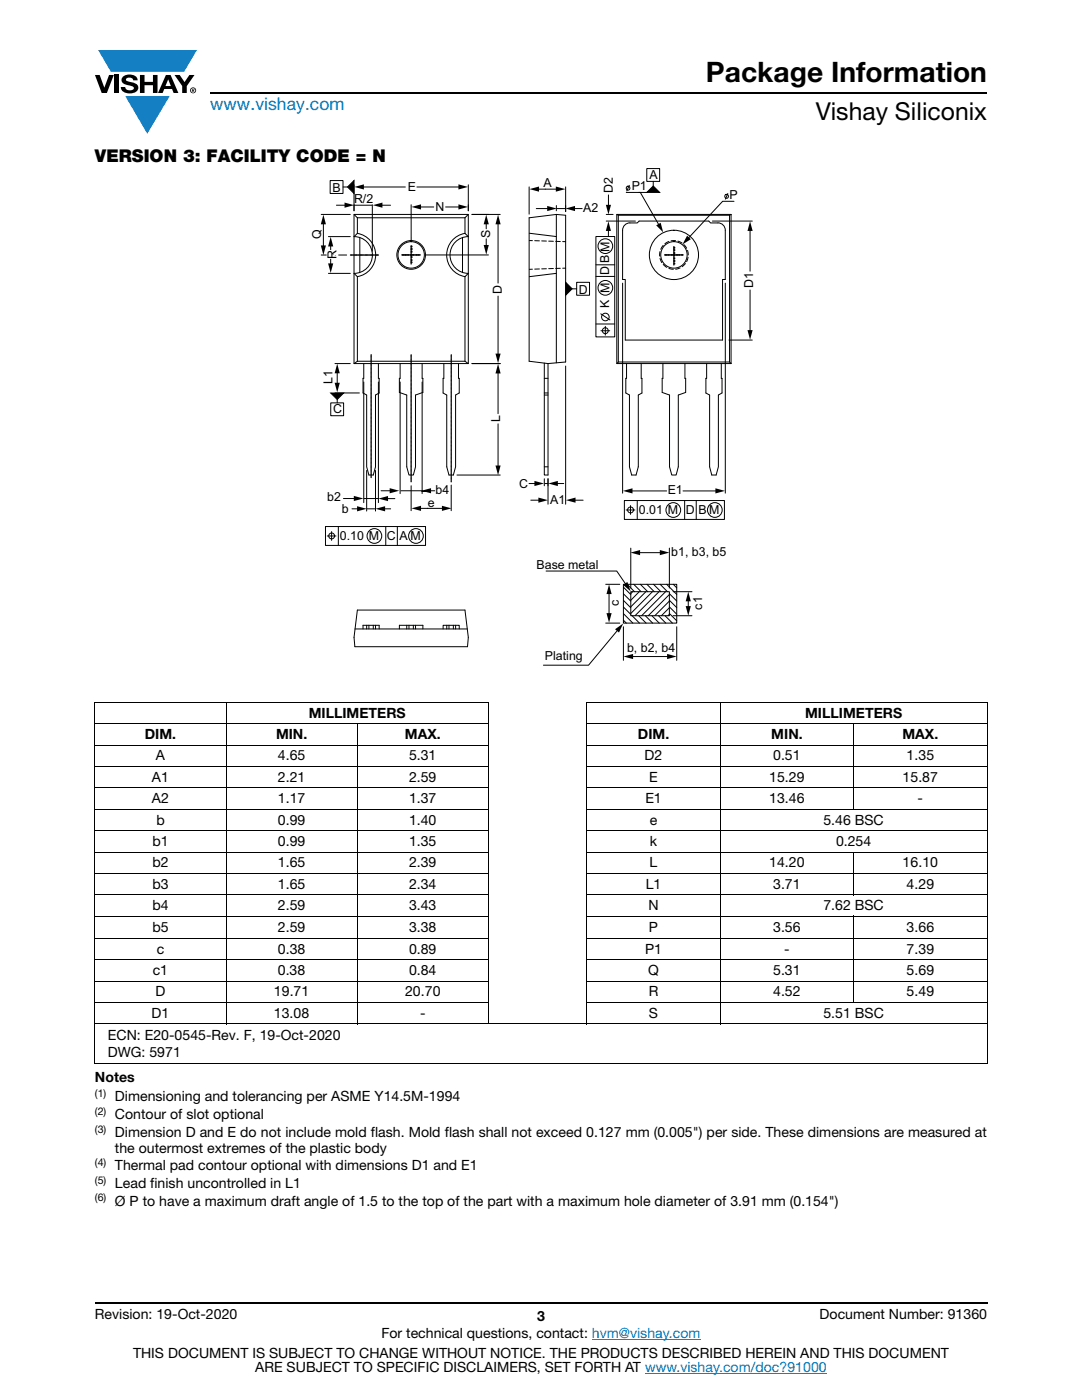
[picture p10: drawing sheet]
<svg xmlns="http://www.w3.org/2000/svg" width="216mm" height="279mm" viewBox="0 0 216 279" stroke-linecap="round" stroke-linejoin="round" font-family="sans-serif">
<g fill="#147fc3">
<path d="M19.6 10h19.7l-2.6 4.3h-1.1h-13.5z"/>
<path d="M25 19.2h8.9l-4.5 7.5z"/>
</g>
<g fill="#000">
<path d="M18.9 15h1l.9 2.5 1-2.5h.9l-1.4 3.6h-1zM22.9 15h.9v3.6h-.9zM24.6 15.3a2.1 2.1 0 0 1 2.8 .3l.1 .4h-.9a.79 .79 0 0 0-.7-.5 .79 .79 0 0 0-.8 .4l.3 .3 1 .2a1.08 1.08 0 0 1 1.2 1 1.08 1.08 0 0 1-1.1 1.2 1.73 1.73 0 0 1-2.4-1.2h.9a.96 .96 0 0 0 .8 .6 .96 .96 0 0 0 .9-.4 1.31 1.31 0 0 0-1.2-.6 1.03 1.03 0 0 1-1.1-.6 1.03 1.03 0 0 1 .2-1.1zM27.9 15h.9v1.3h1.7v-1.3h.9v3.6h-.9v-1.6h-1.7v1.6h-.9zM34.8 15h1.1l.9 1.4 1-1.4h1l-1.5 2.2v1.4h-.9v-1.4z"/>
<path d="M33.6 15.9l.5 1.3h-1.1zM33.1 15l-1.6 3.6h1l.3-.8h1.5l.3 .8h1l-1.6-3.6z"/>
<path d="M38.4 17.8h.2v.2h-.2zM38.3 17.7v.7h.1v-.3l.4 .3-.2-.3 .2-.2-.1-.2z"/>
<path d="M38.1 18a.46 .46 0 0 1 .9 0 .46 .46 0 0 1-.9 0zM37.9 18a.6 .6 0 0 0 1.2 0 .6 .6 0 0 0-1.2 0z"/>
</g>
<path d="M42 18.6h155M18.9 260h178.1" fill="none" stroke="#000" stroke-width=".36"/>
<path d="M118.1 267.3h21.7M128.7 274h36.3" fill="none" stroke="#007ec4" stroke-width=".2"/>
<g fill="none" stroke="#000" stroke-width=".2">
<path d="M67.3 79.7v.7M18.9 140.2h78.6M18.9 144.4h78.6M18.9 148.7h78.6M18.9 153h78.6M18.9 157.2h78.6M18.9 140.3v71.9M45.1 140.1v64.3M71.3 144.4v60M97.5 140.3v8.3M97.5 148.8v55.6M117 140.2h80"/>
<path d="M117 144.4h80M117 148.7h80M117 153h80M117 157.2h80M117.1 140.3v64.1M143.7 140.1v64.3M170.3 144.4v17.2M197 140.3v8.3M197 148.8v55.5M18.9 161.5h78.6M18.9 165.8h78.6M18.9 170.1h78.6"/>
<path d="M18.9 174.3h78.6M18.9 178.6h78.6M117 161.5h80M117 165.8h80M117 170.1h80M117 174.3h80M117 178.6h80M170.3 170v8.7M18.9 182.9h78.6M18.9 187.3h78.6M18.9 191.5h78.6M18.9 195.8h78.6"/>
<path d="M117 182.9h80M117 187.3h80M117 191.5h80M117 195.8h80M170.3 182.8v17.4M18.9 200.1h78.6M18.9 204.3h178.1M18.9 212.3h178.1M117 200.1h80M197 204.4v7.8"/>
</g>
<path d="M66 78.4h2.6l-1.3 1.3z" fill="#000001"/>
<g fill="none" stroke="#000" stroke-width=".2">
<path d="M68.4 37.3h.9M70.6 36.9v5.2M72.3 37.3h8.6M83.2 37.3h8.6M93.4 36.9v5.2M105.6 37.3v5.4M107.2 37.7h4.1M112.9 37.3v4.9M64.1 42.8h5.8M64.1 50.9h5.1M64.5 44.4v4.9M69.9 50.9h5.6"/>
<path d="M70.6 42.8h22.8v29.8h-22.8zM70.6 42.8l.7 .7M70.6 47.2l.7-.6a4.4 4.4 0 0 1 3.7 4.3 4.4 4.4 0 0 1-3.7 4.3l-.7-.6a3.7 3.7 0 0 0 3.7-3.7 3.7 3.7 0 0 0-3.7-3.7zM74.3 40.9v9.2M76 41h1.9M80.2 50.9h3.7M80.2 50.9h.1M80.4 50.9h.1M80.7 50.9h.1M80.8 50.9h.1M81 50.9h.1M81.3 50.9h.1"/>
<path d="M81.4 50.9h.1M81.9 50.9h.1M82 50.9h.1M82 49.1h.1M82 49.3h.1M82 49.6h.1M82 49.7h.1M82 49.9h.1M82 50.2h.1M82 50.3h.1M82 50.8h.1M82 51.2h.1"/>
<path d="M82 51.4h.1M82 51.8h.1M82 52h.1M82 52.3h.1M82 52.4h.1M82 49v3.7M82 40.9v7.3M82.3 50.9h.1M82.5 50.9h.1M82.9 50.9h.1M83.1 50.9h.1M83.4 50.9h.1"/>
<path d="M83.5 50.9h.1M83.7 41.3h2.9M85 50.9h12.5M88.9 41.3h2.9M90.2 48.1a4.3 4.3 0 0 1 2.6-1.5l.7 .6a3.7 3.7 0 0 0-3.7 3.7 3.7 3.7 0 0 0 3.7 3.7l-.7 .6a4.4 4.4 0 0 1-2.6-7.1zM93.4 42.8l-.6 .7M97 44.4v1.3M97 47.7v1.6M99.4 44.4v12.1M99.4 59.1v11.8M99.8 42.8h-5.6M105.6 43.5v28.6"/>
<path d="M105.6 46.6l5.4 .6M111 54.6l-5.4 .6M111 42.8v29.6M111 41v1.1M112.9 43v29.2M121 42.8h1.3M121 44.1h5.8M121.4 45.8v1.4M123.1 42.8h22.8v29.8h-22.8zM123.1 42.8l.3 .2h22.2l.3-.2M124.2 45.9v9.9M127.5 44.1h13.9"/>
<path d="M132.6 50.9h3.7M132.7 50.9h.1M132.8 50.9h.1M132.9 50.9h.1M133.3 50.9h.1M133.4 50.9h.1M133.8 50.9h.1M134 50.9h.1M134.3 50.9h.1M134.4 50.9h.1M134.5 49.4h.1M134.5 49.5h.1"/>
<path d="M134.5 49.8h.1M134.5 50h.1M134.5 50.4h.1M134.5 50.6h.1M134.5 50.9h.1M134.5 51h.1M134.5 51.5h.1M134.5 51.6h.1M134.5 51.9h.1M134.5 52.1h.1M134.5 52.2h.1M134.5 52.5h.1"/>
<path d="M134.5 52.7h.1M134.5 49.2v3.7M134.9 50.9h.1M135 50.9h.1M135.4 50.9h.1M135.5 50.9h.1M136 50.9h.1M136.1 50.9h.1M142.2 44.1h7.9M144.7 45.9v9.9M149.7 45.8v8.3M149.7 57.9v8.3"/>
<path d="M66 78.4h2.6l-1.3 1.3zM66.8 72.6h3.1M66.8 78.4h4.9M67.3 74.2v2.6M71.3 72.1h21.5l.6 .5M71.3 72.1l-.7 .5M72.6 76.2v24.1M74.1 70.8v23.3M75.5 76.2v24.1M79.8 76.2v22.3M82 70.8v25.4M84.2 76.2v22.3"/>
<path d="M90 70.8v25.4M94.2 72.6h5.6M99.4 74.2v8.4M108.6 72.5v22.3h.8v-22.2M112.9 73.1v27.5M119.9 62.6l1.8 1.2M124.8 67.9h19.4M145.5 67.9h4.6M66 80.4h2.6v2.6h-2.6zM73.2 93.9v8.1M74.1 94.1v1.2M74.9 93.9v8.1"/>
<path d="M77.1 99.5h1.7M82 96.9v5M90 96.8v5.1M91.2 94.8h8.6M99.4 84.6v8.7M105.6 96.5h1.4M108.6 95.5v1.4M109.4 95.5v5.1M111 96.5h1.5M114.5 99.8h1.9M83.7 101.5h4.8M70.8 129.1h22.5"/>
<path d="M70.8 125.5h22.4M71.3 121.8h21.5M72.4 125.5v-.7h3.3v.7M73.2 124.8v.7M74.9 124.8v.7M79.7 125.5v-.7h4.7v.7M81.2 124.8v.7M82.9 124.8v.7M88.4 125.5v-.7h3.2v.7M89.1 124.8v.7M90.9 124.8v.7"/>
<circle cx="134.5" cy="50.9" r="4.9"/>
</g>
<g fill="#000">
<path d="M70.7 37.3l1.9-.5v1zM91.5 36.8l1.9 .5-1.9 .5zM105.6 37.7l2-.5v1.1zM110.9 37.2l1.9 .5-1.9 .6zM64.5 42.8l.5 2h-1zM64 49h1l-.5 1.9zM74.4 40.9l1.9-.5v1.1zM82.1 41.3l1.9-.5v1zM91.5 40.8l1.9 .5-1.9 .5zM97 42.8l.5 2h-1zM96.5 48.9h1l-.5 1.9zM99.4 42.8l.5 2h-1z"/>
<path d="M121.4 44.2l.5 1.9h-1zM149.7 44.2l.5 1.9h-1zM66.8 76.4h1l-.5 1.9zM67.3 72.6l.5 1.9h-1zM99.4 72.6l.5 1.9h-1zM98.9 70.6h1l-.5 1.9zM149.2 65.9h1l-.5 1.9zM75.5 99.5l1.9-.5v1zM98.9 92.9h1l-.5 1.9zM106.6 96l2 .5-2 .5zM109.4 96.5l1.9-.5v1zM82.1 101.5l1.9-.6v1.1z"/>
<path d="M88.2 100.9l1.9 .6-1.9 .5zM112.9 99.8l1.9-.5v1z"/>
</g>
<path d="M69.3 37.3l1.3-1.3v2.6z" fill="#000001"/>
<path d="M65.9 36h2.5v2.6h-2.5zM69.3 37.3l1.3-1.3v2.6zM130.3 36.2v.9" fill="none" stroke="#000" stroke-width=".2"/>
<path d="M129.1 38.4l1.2-1.3 1.3 1.3z" fill="#000001"/>
<path d="M127.5 38.4h1.6M129.1 33.6h2.5v2.6h-2.5zM129.1 38.4l1.2-1.3 1.3 1.3zM114.2 57.6h.9" fill="none" stroke="#000" stroke-width=".2"/>
<path d="M112.9 56.3l1.3 1.3-1.3 1.3z" fill="#000001"/>
<g fill="none" stroke="#000" stroke-width=".2">
<path d="M65.5 54.6h4.4M65.5 47.2h4.4M66 48.8v1.3M66 51.7v1.2M112.9 56.3l1.3 1.3-1.3 1.3zM115.1 56.3h2.5v2.6h-2.5zM124.2 56.5v41.9M144.7 56.5v41.9M124.6 99.9h20v3.8h-20zM125.9 98h7.1M127.2 99.9v3.8M136.3 98h6.8"/>
<path d="M136.6 99.9v3.8M138.9 99.9v3.8M109 114h14.1l1.9 2.7M120.9 116.6h2.8M124.4 116.6h10.6v7.8h-10.6zM124.4 119.8l1.5 1.5M124.4 118.5l1.5 1.5M124.4 117.2l1.5 1.5M124.9 101.8h1.8M125.2 116.6l1.4 1.5M125.8 100.9v1.8M125.9 109.4v8"/>
<path d="M125.9 118.1h7.7v4.8h-7.7zM126.2 118.1l-.3 .4M126.5 116.6l1.4 1.5M127.6 118.1l-1.7 1.7M127.8 116.6l1.4 1.5M128.9 118.1l-3 3M129.1 116.6l1.5 1.5M130.2 118.1l-4.3 4.3M130.4 116.6l1.5 1.5M131.5 118.1l-4.8 4.8M131.7 116.6l1.5 1.5M132.8 118.1l-4.8 4.8"/>
<path d="M133 116.6l2 2M133.6 109.4v8M133.6 119.8l1.4 1.5M133.6 118.5l1.4 1.4M133.6 120l-2.9 2.9M133.6 118.7l-4.2 4.2M134.3 118.1h3.8M134.4 116.6l.6 .7M120.9 124.4h2.8M123.3 125.6l-5.9 7.2h-9M124.4 125.1v6.7M124.4 123.8l.6 .6"/>
<path d="M124.4 121.1l1.5 1.5M124.4 122.5l1.9 1.9M126.1 122.9l1.5 1.5M127.5 122.9l1.4 1.5M128.8 122.9l1.4 1.5M130.1 122.9l1.4 1.5M131.4 122.9l1.5 1.5M132.7 122.9l1.5 1.5M133.6 121.3l-1.6 1.6M133.6 122.4l1.4 1.5M133.6 121.1l1.4 1.5M133.6 122.6l-.3 .3"/>
<path d="M134.3 122.9h3.8M135 125.1v6.7"/>
<circle cx="125.8" cy="101.8" r=".59"/>
</g>
<path d="M66 47.3l.5 1.9h-1zM65.5 52.6h1l-.5 1.9zM124.3 98l1.9-.5v1zM142.8 97.5l1.9 .5-1.9 .5zM124.3 116.7l.9-.6 .6 1.9zM122.7 125.6l1.6-1.2-.8 1.8z" fill="#000"/>
<path d="M65.3 50v1.4h2.2zM65.3 50h2.2v1.4z" fill="#fff"/>
<path d="M65.3 50h1.4v1.4zM65.3 50l1.4 1.4h-1.4z" fill="none" stroke="#fff" stroke-width=".2"/>
<g fill="none" stroke="#000" stroke-width=".2">
<path d="M121.4 38.9v2.3M125 38.4h2.8l3.8 6.6M125.6 37l-.5 1.1M145.2 38.6l-.5 1.1M67.1 41h2M70.6 41h3.6M71.3 46.6v-3.1h21.5v3.1M71.3 55.2v16.9M71.8 47.4v7M92.3 47.4v7M92.8 55.2v16.9M105.6 48h.6"/>
<path d="M106.2 53.7l-.6 .1M106.7 48l.9 .1M107 41.6h2.5M107.6 53.7h-.9M108.1 48.1h.9M109 53.6l-.9 .1M109.5 48.1l.9 .1M110.4 53.6h-.9M110.9 48.2h.9M111.1 41.6h1.7M111.8 53.5l-.9 .1M112.3 48.2h.6"/>
<path d="M112.9 53.5h-.6M112.9 43l-1.9-.2-5.4 .7M114.4 41.6h1.8M118.9 47.2h3.8v20h-3.8zM118.9 55.2h3.8M118.9 52.8h3.8M123.4 43v29.2M124.2 55.8h.6v12.1M127.5 44.1l-.3 .4h-1.5a1.43 1.43 0 0 0-1.5 1.4M131.7 50.2l-.1 .9M131.7 51.6l.4 .8M132.3 49l-.5 .7"/>
<path d="M132.3 52.8l.7 .6M133.5 48.2l-.8 .5M133.5 53.6l.9 .1M134.8 48l-.9 .1M135.3 48.1l.8 .4M135.7 53.5l-.9 .2M136.4 48.8l.6 .7M136.8 52.6l-.7 .6M137.2 50l.1 .9M137.3 51.3l-.3 .9M141.4 44.1l.4 .4h1.5a1.43 1.43 0 0 1 1.4 1.4M144.7 55.8h-.5v12.1"/>
<path d="M145.6 43v29.2M146.5 40.2h-2.3l-7 7.4M72.6 72.6l-.2 5.8 .8 .4v14.4l.4 1.6h.9l.4-1.6v-14.4l.8-.4-.2-5.8M79.8 72.6l-.1 5.7 1.5 .5v14.4l.4 1.6h.9l.4-1.6v-14.4l1.5-.5-.2-5.7M88.6 72.6l-.2 5.8 .7 .4v14.4l.5 1.6h.9l.4-1.6v-14.4l.7-.4-.1-5.8M105.6 72.1l3.8 .5 3.5-.4M108.6 78.4h.8M108.6 75.5h.8M108.6 78.8h.8M118.9 64.7h3.8M119.9 66h1.8M120.8 65.1v1.8"/>
<path d="M123.4 72.2l-.3 .4M123.4 72.2h22.2l.3 .4M125 72.6l-.1 5.8 .7 .4v14.4l.4 1.6h.9l.5-1.6v-14.4l.7-.4-.2-5.8M132.3 72.6l-.2 5.7 1.5 .5v14.4l.4 1.6h.9l.4-1.6v-14.4l1.5-.5-.1-5.7M141 72.6l-.1 5.8 .7 .4v14.4l.4 1.6h.9l.4-1.6v-14.4l.8-.4-.2-5.8M68.5 99.5h2.5M72.6 99.5h3M76 97.9h2.1M80 97.9h4.4M84.2 98.1h1.1M85.7 97.9h1M105.9 99.8h1.9"/>
<path d="M108.6 93.2h.8M108.7 96.5h.7M64.9 105.1h20v3.8h-20zM65.3 107h1.7M66.2 106.1v1.7M67.5 105.1v3.8M70.2 101.5h1.4M73.3 101.5h1.5M76.5 101.5h1.4M77 105.1v3.8M79.3 105.1v3.8M121.5 118.2v4.5"/>
<path d="M132 110.3h-4.6M137.3 119.7v1.6M71.3 121.7l-.7 5.5 .2 1.9M73.6 124.8v.7M74.5 124.8v.7M81.6 124.8v.7M82.5 124.8v.7M89.6 124.8v.7M90.5 124.8v.7M92.8 121.7l.6 5.5-.1 1.9M133.5 131h-7.5"/>
<circle cx="125.3" cy="37.5" r=".38"/>
<circle cx="145" cy="39.2" r=".39"/>
<circle cx="82" cy="50.9" r="2.86"/>
<circle cx="82" cy="50.9" r="2.64"/>
<circle cx="120.8" cy="57.4" r="1.47"/>
<circle cx="120.8" cy="49.1" r="1.47"/>
<circle cx="134.5" cy="50.9" r="2.64"/>
<circle cx="120.8" cy="66" r=".59"/>
<circle cx="66.2" cy="107" r=".59"/>
<circle cx="74.7" cy="107" r="1.47"/>
<circle cx="83" cy="107" r="1.47"/>
<circle cx="134.3" cy="101.8" r="1.47"/>
<circle cx="142.6" cy="101.8" r="1.47"/>
</g>
<g fill="#000">
<path d="M68.7 40.4l2 .5-2 .6zM109.2 41.1l1.9 .5-1.9 .5zM112.8 41.6l1.9-.5v1zM120.9 40.9h1l-.5 1.9zM130.9 45l.9-.5 .5 1.9zM137.1 47l.8 .7-1.7 1.1zM70.6 99l1.9 .5-1.9 .5zM77.8 97.4l1.9 .5-1.9 .6zM84.1 97.9l1.9-.5v1.1zM71.3 101l1.9 .5-1.9 .6zM74.9 101.5l1.9-.5v1.1zM107.4 99.3l1.9 .5-1.9 .5z"/>
<path d="M121.5 116.6l.5 2h-1zM125.8 110.3l1.9-.5v1zM131.7 109.8l1.9 .5-1.9 .5zM121 122.4h1l-.5 1.9zM124.4 131l1.9-.5v1zM133.1 130.5l1.9 .5-1.9 .5zM137.3 118.1l.5 1.9h-1zM136.8 121h1l-.5 1.9z"/>
</g>
<circle cx="120.8" cy="63.3" r=".76" fill="none" stroke="#000001" stroke-width=".2"/>
<text font-size="5.6" x="140.9" y="16.4">Package Information</text>
<text font-size="4.9" x="162.8" y="24">Vishay Siliconix</text>
<text font-size="3.5" fill="#007ec4" x="42" y="21.9">www.vishay.com</text>
<text font-size="3.5" x="18.9" y="32.3">VERSION 3: FACILITY CODE = N</text>
<g font-size="2.8">
<text x="61.6" y="143.2">MILLIMETERS</text>
<text x="160.7" y="143.2">MILLIMETERS</text>
<text x="28.9" y="147.5">DIM.</text>
<text x="55.1" y="147.5">MIN.</text>
<text x="80.8" y="147.5">MAX.</text>
<text x="127.3" y="147.5">DIM.</text>
<text x="153.9" y="147.5">MIN.</text>
<text x="180.1" y="147.5">MAX.</text>
<text x="31.1" y="151.8">A</text>
<text x="55.5" y="151.8">4.65</text>
<text x="81.6" y="151.8">5.31</text>
<text x="128.6" y="151.8">D2</text>
<text x="154.3" y="151.8">0.51</text>
<text x="180.9" y="151.8">1.35</text>
<text x="30.3" y="156">A1</text>
<text x="30.3" y="160.3">A2</text>
<text x="55.5" y="160.3">1.17</text>
<text x="55.5" y="156">2.21</text>
<text x="81.6" y="160.3">1.37</text>
<text x="81.6" y="156">2.59</text>
<text x="128.8" y="160.3">E1</text>
<text x="129.6" y="156">E</text>
<text x="153.5" y="156">15.29</text>
<text x="153.5" y="160.3">13.46</text>
<text x="180.1" y="156">15.87</text>
<text x="183.1" y="160.3">-</text>
<text x="31.2" y="164.6">b</text>
<text x="55.5" y="164.6">0.99</text>
<text x="81.6" y="164.6">1.40</text>
<text x="129.7" y="164.6">e</text>
<text x="164.3" y="164.6">5.46 BSC</text>
<text x="30.4" y="168.8">b1</text>
<text x="30.4" y="173.1">b2</text>
<text x="55.5" y="168.8">0.99</text>
<text x="55.5" y="173.1">1.65</text>
<text x="81.6" y="168.8">1.35</text>
<text x="81.6" y="173.1">2.39</text>
<text x="129.6" y="173.1">L</text>
<text x="129.7" y="168.8">k</text>
<text x="153.5" y="173.1">14.20</text>
<text x="166.8" y="168.8">0.254</text>
<text x="180.1" y="173.1">16.10</text>
<text x="30.4" y="177.4">b3</text>
<text x="55.5" y="177.4">1.65</text>
<text x="81.6" y="177.4">2.34</text>
<text x="128.8" y="177.4">L1</text>
<text x="154.3" y="177.4">3.71</text>
<text x="180.9" y="177.4">4.29</text>
<text x="30.4" y="181.6">b4</text>
<text x="30.4" y="186">b5</text>
<text x="55.5" y="181.6">2.59</text>
<text x="55.5" y="186">2.59</text>
<text x="81.6" y="181.6">3.43</text>
<text x="81.6" y="186">3.38</text>
<text x="129.4" y="181.6">N</text>
<text x="129.5" y="186">P</text>
<text x="154.3" y="186">3.56</text>
<text x="164.3" y="181.6">7.62 BSC</text>
<text x="180.9" y="186">3.66</text>
<text x="31.3" y="190.3">c</text>
<text x="55.5" y="190.3">0.38</text>
<text x="81.6" y="190.3">0.89</text>
<text x="128.7" y="190.3">P1</text>
<text x="156.5" y="190.3">-</text>
<text x="180.9" y="190.3">7.39</text>
<text x="30.5" y="194.6">c1</text>
<text x="55.4" y="194.6">0.38</text>
<text x="81.6" y="194.6">0.84</text>
<text x="129.3" y="194.6">Q</text>
<text x="154.3" y="194.6">5.31</text>
<text x="180.9" y="194.6">5.69</text>
<text x="30.2" y="203.1">D1</text>
<text x="31" y="198.9">D</text>
<text x="54.7" y="203.1">13.08</text>
<text x="54.7" y="198.9">19.71</text>
<text x="80.8" y="198.9">20.70</text>
<text x="83.8" y="203.1">-</text>
<text x="129.5" y="198.9">R</text>
<text x="129.5" y="203.1">S</text>
<text x="154.3" y="198.9">4.52</text>
<text x="164.3" y="203.1">5.51 BSC</text>
<text x="180.9" y="198.9">5.49</text>
<text x="21.5" y="207.5">ECN: E20-0545-Rev. F, 19-Oct-2020</text>
<text x="18.9" y="215.9">Notes</text>
<text x="21.5" y="211">DWG: 5971</text>
<text x="22.9" y="219.8">Dimensioning and tolerancing per ASME Y14.5M-1994</text>
<text x="22.9" y="223.4">Contour of slot optional</text>
<text x="22.9" y="226.9">Dimension D and E do not include mold flash. Mold flash shall not exceed 0.127 mm (0.005&quot;) per side. These dimensions are measured at</text>
<text x="22.9" y="230">the outermost extremes of the plastic body</text>
<text x="22.9" y="233.6">Thermal pad contour optional with dimensions D1 and E1</text>
<text x="22.9" y="237.1">Lead finish uncontrolled in L1</text>
<text x="22.9" y="240.6">Ø P to have a maximum draft angle of 1.5 to the top of the part with a maximum hole diameter of 3.91 mm (0.154&quot;)</text>
<text x="18.9" y="263.3">Revision: 19-Oct-2020</text>
<text x="107.2" y="263.6">3</text>
<text x="163.6" y="263.3">Document Number: 91360</text>
<text x="76.1" y="267.1">For technical questions, contact: hvm@vishay.com</text>
<text x="26.5" y="271">THIS DOCUMENT IS SUBJECT TO CHANGE WITHOUT NOTICE. THE PRODUCTS DESCRIBED HEREIN AND THIS DOCUMENT</text>
<text x="50.9" y="273.8">ARE SUBJECT TO SPECIFIC DISCLAIMERS, SET FORTH AT www.vishay.com/doc?91000</text>
</g>
<g font-size="2.5" fill="#000001">
<text x="129.6" y="35.7">A</text>
<text x="66.4" y="38.2">B</text>
<text x="70.6" y="40.6">R/2</text>
<text x="81.4" y="38.1">E</text>
<text x="108.5" y="37.3">A</text>
<text x="122.3" y="38.6" transform="rotate(-90 122.3 38.6)">D2</text>
<text x="126" y="37.9">P1</text>
<text x="145.6" y="39.7">P</text>
<text x="64.1" y="47.7" transform="rotate(-90 64.1 47.7)">Q</text>
<text x="86.9" y="42.1">N</text>
<text x="97.8" y="47.5" transform="rotate(-90 97.8 47.5)">S</text>
<text x="116.4" y="42.4">A2</text>
<text x="67.2" y="51.7" transform="rotate(-90 67.2 51.7)">R</text>
<text x="100.2" y="58.6" transform="rotate(-90 100.2 58.6)">D</text>
<text x="115.5" y="58.6">D</text>
<text x="121.6" y="54.9" transform="rotate(-90 121.6 54.9)">D B M</text>
<text x="150.3" y="57.5" transform="rotate(-90 150.3 57.5)">D1</text>
<text x="121.6" y="61.6" transform="rotate(-90 121.6 61.6)">K M</text>
<text x="66.4" y="76.6" transform="rotate(-90 66.4 76.6)">L1</text>
<text x="66.5" y="82.5">C</text>
<text x="99.8" y="84.3" transform="rotate(-90 99.8 84.3)">L</text>
<text x="65.3" y="100">b2</text>
<text x="85.4" y="101.2">e</text>
<text x="86.9" y="98.7">b4</text>
<text x="103.6" y="97.5">C</text>
<text x="109.8" y="100.5">A1</text>
<text x="133.2" y="98.7">E1</text>
<text x="67.8" y="107.8">0.10 M</text>
<text x="68.2" y="102.4">b</text>
<text x="77.2" y="107.7">C A M</text>
<text x="127.5" y="102.6">0.01 M</text>
<text x="136.9" y="102.6">D B M</text>
<text x="107.1" y="113.6">Base metal</text>
<text x="133.9" y="111">b1, b3, b5</text>
<text x="123.5" y="120.9" transform="rotate(-90 123.5 120.9)">c</text>
<text x="140.1" y="121.7" transform="rotate(-90 140.1 121.7)">c1</text>
<text x="108.7" y="131.7">Plating</text>
<text x="125.1" y="130">b, b2, b4</text>
</g>
<g font-size="2.1">
<text x="18.9" y="219">(1)</text>
<text x="18.9" y="222.5">(2)</text>
<text x="18.9" y="226">(3)</text>
<text x="18.9" y="232.7">(4)</text>
<text x="18.9" y="236.3">(5)</text>
<text x="18.9" y="239.8">(6)</text>
</g>
</svg>
